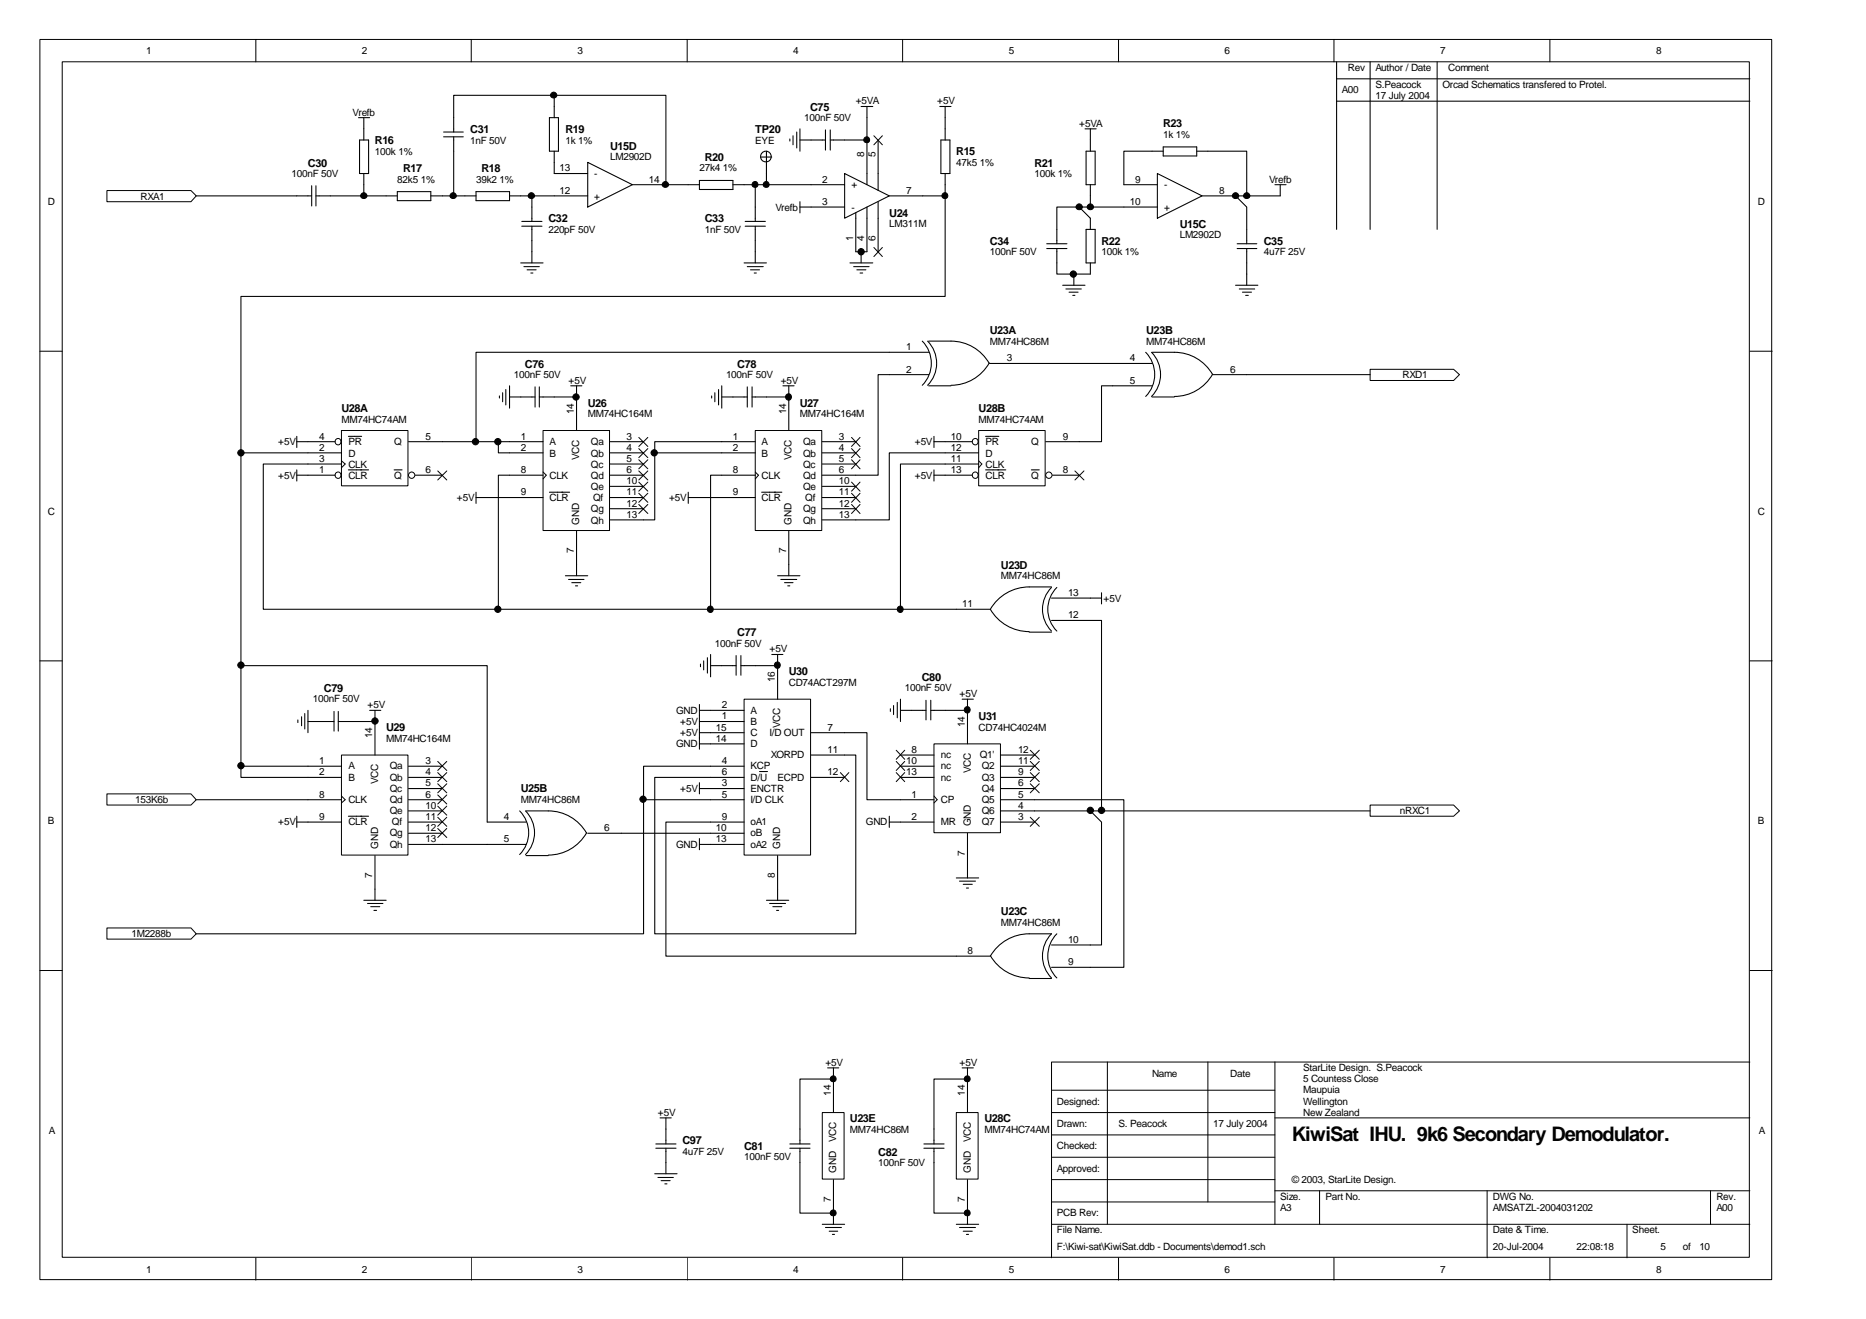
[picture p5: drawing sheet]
<svg xmlns="http://www.w3.org/2000/svg" width="297mm" height="210mm" viewBox="0 0 297 210" stroke-linecap="round" stroke-linejoin="round" font-family="sans-serif">
<g fill="none" stroke="#000" stroke-width=".16">
<path d="M6.3 6.3h275.7v197.3h-275.7zM9.9 9.8h268.6v190.3h-268.6zM40.7 6.3v3.5M75 6.3v3.5M109.4 6.3v3.5M143.7 6.3v3.5M178.1 6.3v3.5M212.3 6.3v3.5M228.8 9.8v26.7M246.7 6.3v3.5M6.3 55.9h3.6M278.6 55.9h3.5"/>
<path d="M6.3 105.2h3.6M278.6 105.2h3.5M6.3 154.4h3.6M278.6 154.4h3.5M167.4 173.5h35.5M167.4 177.1h35.5M176.3 169v25.8M192.3 169v22.3M202.9 177.9h75.7M202.9 169v25.8M278.6 169h-111.2v31.2M167.4 184.2h35.5"/>
<path d="M167.4 180.6h35.5M167.4 187.7h35.5M167.4 191.3h35.5M167.4 194.8h111.2M202.9 189.5h75.7M210.1 189.5v5.3M236.7 189.5v10.7M259 194.8v5.4M272.3 189.5v5.3M40.7 200.2v3.5M75 200.2v3.5M109.4 200.2v3.5"/>
<path d="M143.7 200.2v3.5M178.1 200.2v3.5M212.3 200.2v3.5M246.7 200.2v3.5"/>
</g>
<path d="M212.8 9.8v26.7M212.8 12.5h65.8M218.1 9.8v26.7" fill="none" stroke="#000" stroke-width=".17"/>
<g fill="#fff" stroke="#000" stroke-width=".16">
<path d="M218.1 128.1h13.3l.9 .9-.9 .9h-13.3z" fill-rule="evenodd"/>
<path d="M218.1 58.8h13.3l.9 .8-.9 1h-13.3z" fill-rule="evenodd"/>
<path d="M17 126.3h13.4l.8 1-.8 .8h-13.4z" fill-rule="evenodd"/>
<path d="M17 30.3h13.4l.8 .9-.8 .9h-13.4z" fill-rule="evenodd"/>
<path d="M17 147.7h13.4l.8 .9-.8 .9h-13.4z" fill-rule="evenodd"/>
</g>
<g fill="none" stroke="#000" stroke-width=".17">
<path d="M57.1 18.7h1.7M57.9 18.7v3.6M87.5 18.7h1.4v5.4h-1.4zM88.2 15.2v3.5M137.1 16.9h1.8M138 16.9v5.4h-5.8M149.6 16.9h1.8M150.5 16.9v5.4M31.2 31.2h18.4M49.6 29.6v3.2M50.3 31.2h12.9M50.3 29.6v3.2"/>
<path d="M57.2 22.3h1.5v5.3h-1.5zM57.9 27.6v3.6M63.2 30.5h5.4v1.4h-5.4zM68.6 31.2h7.2M70.6 21h3.1M70.6 21.8h3.1M72.2 21v-5.8h33.8v14.2M72.2 21.8v9.4M75.8 30.5h5.3v1.4h-5.3zM81.1 31.2h12.5M83.1 36h3.2M83.1 35.2h3.2"/>
<path d="M84.7 31.2v4M84.7 36v5.8M88.2 24.1v3.5h5.4M93.6 25.8l7.1 3.6-7.1 3.5zM100.7 29.4h10.6M111.3 28.7h5.4v1.5h-5.4zM116.7 29.4h17.8M118.6 36h3.2M118.6 35.2h3.2M120.2 29.4v5.8M120.2 36v5.8M121.1 25h1.8"/>
<path d="M122 24.1v5.3M125.7 22.1v.4M126.2 21.6v1.4M126.8 21v2.6M127.3 22.3h4.1M127.3 32.9h7.2M127.3 20.5v3.6M127.3 32.1v1.8M131.4 20.7v3.2M132.2 20.7v3.2M134.5 27.6l7.1 3.6-7.1 3.5zM138 22.3v7.1"/>
<path d="M138 32.9v7.2h-1.8v-6.2M139.8 22.3v8M139.8 32.1v8M141.6 31.2h8.9v16h-112.1v76.5h10.6M149.8 22.3h1.4v5.3h-1.4zM150.5 27.6v3.6M166.6 39.6h3.2M166.6 38.8h3.2M168.2 39.6v4h5.4v-1.8M171.8 32.9l1.8 1.8v1.8M172.7 20.5h1.8M172.9 24.1h1.4v5.3h-1.4z"/>
<path d="M172.9 36.5h1.4v5.3h-1.4zM173.6 20.5v3.6M173.6 29.4v3.5M184.2 27.6l7.1 3.6-7.1 3.5zM184.2 32.9h-16v5.9M185.2 24.1h-6.3v5.3h5.3M185.2 23.4h5.3v1.4h-5.3zM190.5 24.1h8v7.1M196.7 31.2l1.8 1.7v5.9M196.9 39.6h3.2M196.9 38.8h3.2M198.5 39.6v5.8"/>
<path d="M202.9 29.4h1.8M203.8 29.4v1.8h-12.5M82.9 41.8h3.5M83.4 42.4h2.5M83.9 42.9h1.4M84.5 43.4h.3M118.4 41.8h3.6M119 42.4h2.5M119.5 42.9h1.4M120.1 43.4h.3M135.3 41.8h3.6M135.9 42.4h2.4"/>
<path d="M136.4 42.9h1.4M136.9 43.4h.4M137.1 40.1v1.7M169.2 45.4h3.5M169.7 46h2.4M170.2 46.5h1.4M170.8 47h.3M170.9 43.6v1.8M196.7 45.4h3.5M197.3 46h2.4M197.8 46.5h1.4M198.3 47h.4"/>
<circle cx="121.9" cy="24.9" r=".85"/>
</g>
<path d="M139.1 21.6l1.4 1.4M139.1 39.4l1.4 1.4M140.5 21.6l-1.4 1.4M140.5 39.4l-1.4 1.4" fill="none" stroke="#000" stroke-width=".16"/>
<path d="M54.4 68.6h10.5v8.7h-10.5z" fill="#fff"/>
<g fill="none" stroke="#000" stroke-width=".16">
<path d="M54.4 68.5h10.5v8.8h-10.5zM54.4 73.3l.5 .5-.5 .6"/>
<circle cx="53.8" cy="70.3" r=".49"/>
<circle cx="53.8" cy="75.6" r=".49"/>
<circle cx="65.5" cy="75.6" r=".5"/>
</g>
<path d="M49 70.3h4.3M49 73.8h5.4M49 72.1h5.4M49 75.6h4.3M55.5 69.4h2.1M55.5 74.8h3.2M62.7 74.8h1.3M65 70.3h5.4M66.1 75.6h4.3" fill="none" stroke="#000" stroke-width=".17"/>
<path d="M155.9 68.6h10.5v8.7h-10.5z" fill="#fff"/>
<g fill="none" stroke="#000" stroke-width=".16">
<path d="M155.8 68.5h10.6v8.8h-10.6zM155.8 73.3l.5 .5-.5 .6"/>
<circle cx="155.2" cy="70.3" r=".49"/>
<circle cx="155.2" cy="75.6" r=".49"/>
<circle cx="167" cy="75.6" r=".5"/>
</g>
<path d="M150.5 70.3h4.3M150.5 73.8h5.3M150.5 72.1h5.3M150.5 75.6h4.3M156.9 69.4h2.1M156.9 74.8h3.2M164.2 74.8h1.2M166.5 70.3h5.3M167.6 75.6h4.2" fill="none" stroke="#000" stroke-width=".17"/>
<path d="M152.3 177.1h3.4v10.5h-3.4z" fill="#fff"/>
<path d="M69.7 74.9l1.4 1.5M71.1 74.9l-1.4 1.5M152.2 177.1h3.5v10.5h-3.5z" fill="none" stroke="#000" stroke-width=".16"/>
<g fill="none" stroke="#000" stroke-width=".17">
<path d="M38.4 72.1h10.6M47.2 69.4v1.8M47.2 74.8v1.8M47.2 70.3h1.8M47.2 75.6h1.8M49 73.8h-7.1v23.2h110.3M153.2 169.9h1.7M154 171.7h-5.3v10.3M154 169.9v7.2M147.1 182.7h3.2M147.1 182h3.2M148.7 182.7v10.4h5.3"/>
<path d="M152.2 194.8h3.6M152.7 195.3h2.6M153.3 195.9h1.5M153.8 196.4h.4M154 187.7v7.1"/>
</g>
<path d="M86.5 68.6h10.5v15.8h-10.5z" fill="#fff"/>
<path d="M86.4 68.5h10.6v15.9h-10.6zM86.4 75.1l.6 .5-.6 .6" fill="none" stroke="#000" stroke-width=".16"/>
<g fill="none" stroke="#000" stroke-width=".17">
<path d="M141.6 56.1h-65.8v14.2M70.4 70.3h16M75.8 79.2h10.6M75.8 78.3v1.8M79.3 70.3v1.8h7.1M79.5 63v.3M80 62.5v1.4M80.5 62v2.4M81.1 63.2h4.1M81.1 61.4v3.6M85.2 61.6v3.2M85.9 63.2h5.9"/>
<path d="M85.9 61.6v3.2M86.4 75.6h-7.1v21.4M87.5 78.3h3.2M90.8 61.4h1.8M91.8 61.4v7.1M97.1 70.3h5.3M97.1 72.1h5.3M97.1 75.6h5.3M97.1 79.2h5.3M97.1 73.8h5.3M97.1 77.4h5.3M90 91.6h3.6"/>
<path d="M90.5 92.2h2.5M91 92.7h1.5M91.6 93.2h.3M91.8 84.5v7.1M97.1 81h5.3M97.1 82.7h5.3"/>
</g>
<path d="M120.3 68.6h10.5v15.8h-10.5z" fill="#fff"/>
<g fill="none" stroke="#000" stroke-width=".16">
<path d="M101.7 78.5l1.4 1.4M101.7 76.7l1.4 1.5M101.7 74.9l1.4 1.5M101.7 73.2l1.4 1.4M101.7 71.4l1.4 1.4M101.7 69.6l1.4 1.4M103.1 78.5l-1.4 1.4M103.1 76.7l-1.4 1.5M103.1 74.9l-1.4 1.5M103.1 73.2l-1.4 1.4M103.1 71.4l-1.4 1.4M103.1 69.6l-1.4 1.4"/>
<path d="M120.2 68.5h10.6v15.9h-10.6zM120.2 75.1l.5 .5-.5 .6M135.6 69.6l1.3 1.4M135.6 71.4l1.3 1.4M135.6 73.2l1.3 1.4M135.6 76.7l1.3 1.5M135.6 78.5l1.3 1.4M136.9 69.6l-1.3 1.4M136.9 71.4l-1.3 1.4M136.9 73.2l-1.3 1.4M136.9 76.7l-1.3 1.5M136.9 78.5l-1.3 1.4"/>
<path d="M171.1 74.9l1.5 1.5M172.6 74.9l-1.5 1.5M101.7 80.3l1.4 1.4M103.1 80.3l-1.4 1.4M135.6 80.3l1.3 1.4M136.9 80.3l-1.3 1.4"/>
</g>
<g fill="none" stroke="#000" stroke-width=".17">
<path d="M141.6 56.1h6.2M146.8 54.3a5 5 0 0 1 0 7M147.7 54.3a5 5 0 0 1 0 7M147.8 54.3a13.4 13.4 0 0 1 6 .4 7.1 7.1 0 0 1 3.7 3.1M147.8 59.6h-8v16h-8.9M157.5 57.8a7 7 0 0 1-6.1 3.5M157.6 57.8h5.3M177.1 57.8h6.3M182.4 56.1a5 5 0 0 1 0 7M183.3 56.1a5 5 0 0 1 0 7M183.4 56.1a13.4 13.4 0 0 1 6 .4 7.1 7.1 0 0 1 3.6 3.1M193 59.5a7 7 0 0 1-6.1 3.6"/>
<path d="M193.1 59.6h5.4M104.2 72.1h16M109.6 79.2h10.6M109.6 78.3v1.8M113.3 63v.3M113.8 62.5v1.4M114.4 62v2.4M114.9 63.2h4.1M114.9 61.4v3.6M119 61.6v3.2M119.7 63.2h5.9M119.7 61.6v3.2"/>
<path d="M120.2 75.6h-7.1v21.4M120.2 70.3h-16v12.4h-1.8M121.2 78.3h3.3M124.6 61.4h1.8M125.6 61.4v7.1M130.9 70.3h5.3M130.9 72.1h5.3M130.9 79.2h5.3M130.9 73.8h5.3M130.9 77.4h5.3M147.8 61.4h3.6M148.7 70.3h1.8"/>
<path d="M148.7 75.6h1.8M148.7 69.4v1.8M148.7 74.8v1.8M150.5 73.8h-7.2v23.2M150.5 72.1h-8.9v10.6h-10.7M177.1 61.4h6.3M183.4 63.2h3.5M123.8 91.6h3.5M124.3 92.2h2.5M124.9 92.7h1.3M125.4 93.2h.3M125.6 84.5v7.1"/>
<path d="M130.9 81h5.3M152.2 97h5.4M167.4 93.5a4.9 4.9 0 0 0 0 6.9M167.4 93.4a13.6 13.6 0 0 0-6 .4 7.1 7.1 0 0 0-3.8 3.2 7.1 7.1 0 0 0 6.2 3.5M167.4 98.7h6.2M167.4 95.2h7.9M168.2 93.5a4.9 4.9 0 0 0 0 6.9M175.3 94.3v1.8M163.8 100.6h3.6"/>
</g>
<path d="M131 177.1h3.4v10.5h-3.4z" fill="#fff"/>
<path d="M130.9 177.1h3.5v10.5h-3.5z" fill="none" stroke="#000" stroke-width=".16"/>
<path d="M131.7 169.9h1.8M132.7 171.7h-5.4v10.3M132.7 169.9v7.2M125.7 182.7h3.2M125.7 182h3.2M127.3 182.7v10.4h5.4M130.9 194.8h3.6M131.4 195.3h2.5M132 195.9h1.3M132.5 196.4h.3M132.7 187.7v7.1" fill="none" stroke="#000" stroke-width=".17"/>
<path d="M54.4 120.2h10.5v15.9h-10.5z" fill="#fff"/>
<g fill="none" stroke="#000" stroke-width=".16">
<path d="M54.4 120.2h10.5v15.9h-10.5zM54.4 126.7l.5 .6-.5 .5M69.7 131.8l1.4 1.5M69.7 130.1l1.4 1.4M69.7 128.3l1.4 1.4M69.7 126.5l1.4 1.4M69.7 124.7l1.4 1.5M69.7 123l1.4 1.4M69.7 121.2l1.4 1.4M71.1 131.8l-1.4 1.5M71.1 130.1l-1.4 1.4M71.1 128.3l-1.4 1.4"/>
<path d="M71.1 126.5l-1.4 1.4M71.1 124.7l-1.4 1.5M71.1 123l-1.4 1.4M71.1 121.2l-1.4 1.4"/>
</g>
<g fill="none" stroke="#000" stroke-width=".17">
<path d="M47.4 114.6v.4M48 114.1v1.4M48.5 113.6v2.4M49 114.8h4.2M49 113v3.6M53.2 113.2v3.1M53.8 114.8h5.9M53.8 113.2v3.1M58.8 113h1.8M59.7 113v7.2M31.2 127.3h23.2M38.4 121.9h16"/>
<path d="M47.2 130.8h7.2M47.2 129.9v1.8M49 123.7h5.4M55.5 129.9h3.2M59.7 136.2v7.1M65 121.9h5.4M65 123.7h5.4M65 127.3h5.4M65 130.8h5.4M65 125.5h5.4M65 129h5.4M65 132.6h5.4"/>
<path d="M65 134.4h5.4M77.6 130.8h6.1M77.6 134.4h6.1M82.7 129a4.9 4.9 0 0 1 0 7M83.7 129a4.9 4.9 0 0 1 0 7M83.7 129a13.4 13.4 0 0 1 6 .5 7.1 7.1 0 0 1 3.7 3.1M83.7 136.2h3.6M93.4 132.5a7 7 0 0 1-6.1 3.6M93.6 132.6h5.3M57.9 143.3h3.6M58.5 143.8h2.5M59 144.3h1.5"/>
<path d="M59.5 144.9h.4"/>
</g>
<path d="M118.5 111.4h10.5v24.7h-10.5z" fill="#fff"/>
<path d="M118.4 111.3h10.6v24.8h-10.6zM133.8 123l1.3 1.4M135.1 123l-1.3 1.4" fill="none" stroke="#000" stroke-width=".16"/>
<g fill="none" stroke="#000" stroke-width=".17">
<path d="M111.3 113h7.1M111.3 114.8h7.1M111.3 116.6h7.1M111.3 118.4h7.1M111.3 112.1v7.1M111.5 105.7v.4M112 105.2v1.4M112.6 104.7v2.4M113.1 105.9h4.1M113.1 104.2v3.5M117.2 104.3v3.2M117.9 105.9h5.9"/>
<path d="M117.9 104.3v3.2M122.9 104.2h1.7M123.8 104.2v7.1M129.1 116.6h5.4M102.4 127.3h16M111.3 125.5h7.1M111.3 134.4h7.1M111.3 124.6v1.7M111.3 133.4v1.8M113.1 132.6h5.3M113.1 130.8h5.3M113.1 121.9h5.3"/>
<path d="M120.9 122.8h1.3M123.8 136.2v7.1M129.1 120.2h7.1v28.4h-32v-24.9h14.2M129.1 123.7h5.4M122 143.3h3.6M122.5 143.8h2.6M123 144.3h1.5M123.6 144.9h.4"/>
</g>
<path d="M148.8 118.5h10.5v14h-10.5z" fill="#fff"/>
<g fill="none" stroke="#000" stroke-width=".16">
<path d="M142.7 119.4l1.3 1.4M144 119.4l-1.3 1.4M148.7 118.4h10.6v14.1h-10.6zM164 119.4l1.4 1.4M165.4 119.4l-1.4 1.4M142.7 123l1.3 1.4M142.7 121.2l1.3 1.4M144 123l-1.3 1.4M144 121.2l-1.3 1.4M148.7 126.7l.5 .6-.5 .5M164 130.1l1.4 1.4M164 124.7l1.4 1.5"/>
<path d="M164 123l1.4 1.4M164 121.2l1.4 1.4M165.4 130.1l-1.4 1.4M165.4 124.7l-1.4 1.5M165.4 123l-1.4 1.4M165.4 121.2l-1.4 1.4"/>
</g>
<g fill="none" stroke="#000" stroke-width=".17">
<path d="M212.8 16.1h65.8M162.9 57.8h14.2M198.5 59.6h19.6M177.1 61.4h-1.8v8.9h-3.5M173.6 98.7h1.7v30.3M38.4 105.9h39.2v24.9M134.5 116.6h3.5v10.7h10.7M141.7 112.8v.4M142.2 112.3v1.4M142.8 111.8v2.4M143.3 113h4.1M143.3 111.3v3.5"/>
<path d="M147.4 111.4v3.2M148.2 113h5.8M148.2 111.4v3.2M153.2 111.3h1.7M154 111.3v7.1M70.4 134.4h7.2M98.9 132.6h14.2M113.1 130.8h-7.1v21.4h51.6M113.1 121.9h-10.7v26.7h-71.2M141.6 130.8h7.1M141.6 129.9v1.8M143.3 120.2h5.4"/>
<path d="M143.3 121.9h5.4M143.3 123.7h5.4M152.2 139.7h3.6M154 132.6v7.1M159.3 127.3h19.6v26.6h-11.5M159.3 120.2h5.4M159.3 121.9h5.4M159.3 123.7h5.4M159.3 130.8h5.4M159.3 125.5h5.4M159.3 129h58.8M173.6 129l1.7 1.8v19.6h-7.9"/>
<path d="M152.7 140.2h2.6M153.3 140.7h1.5M153.8 141.3h.4M157.6 152.2a7.1 7.1 0 0 1 6.2-3.6h3.6a5 5 0 0 0 0 7M157.6 152.1a7.1 7.1 0 0 0 6.2 3.5M163.8 155.7h3.6M168.2 148.6a5 5 0 0 0 0 7M105.1 177.9h1.7M106 177.9v4.1M104.2 186.8h3.6M104.4 182.7h3.2M104.4 182h3.2"/>
<path d="M104.7 187.4h2.5M105.2 187.9h1.5M105.8 188.4h.4M106 182.7v4.1"/>
</g>
<g fill="#000" stroke="#000" stroke-width=".16">
<circle cx="88.2" cy="15.1" r=".48"/>
<circle cx="57.9" cy="31.1" r=".48"/>
<circle cx="72.2" cy="31.1" r=".48"/>
<circle cx="84.6" cy="31.1" r=".48"/>
<circle cx="105.9" cy="29.4" r=".48"/>
<circle cx="120.2" cy="29.4" r=".47"/>
<circle cx="122" cy="29.4" r=".47"/>
<circle cx="138" cy="22.3" r=".47"/>
<circle cx="150.4" cy="31.1" r=".47"/>
<circle cx="171.8" cy="32.9" r=".48"/>
<circle cx="173.6" cy="32.9" r=".48"/>
<circle cx="196.7" cy="31.1" r=".48"/>
<circle cx="198.5" cy="31.1" r=".48"/>
<circle cx="137.1" cy="40.1" r=".5"/>
<circle cx="170.9" cy="43.6" r=".5"/>
<circle cx="38.4" cy="72.1" r=".5"/>
<circle cx="75.7" cy="70.3" r=".5"/>
<circle cx="79.3" cy="70.3" r=".5"/>
<circle cx="91.7" cy="63.2" r=".5"/>
<circle cx="104.1" cy="72.1" r=".5"/>
<circle cx="125.5" cy="63.2" r=".49"/>
<circle cx="79.3" cy="97" r=".5"/>
<circle cx="113.1" cy="97" r=".49"/>
<circle cx="143.3" cy="97" r=".49"/>
<circle cx="38.4" cy="105.8" r=".5"/>
<circle cx="59.7" cy="114.7" r=".5"/>
<circle cx="123.7" cy="105.8" r=".49"/>
<circle cx="153.9" cy="113" r=".49"/>
<circle cx="38.4" cy="121.8" r=".5"/>
<circle cx="102.4" cy="127.2" r=".5"/>
<circle cx="173.6" cy="129" r=".5"/>
<circle cx="175.4" cy="129" r=".5"/>
<circle cx="132.6" cy="171.7" r=".47"/>
<circle cx="154" cy="171.7" r=".47"/>
<circle cx="132.6" cy="193" r=".47"/>
<circle cx="154" cy="193" r=".47"/>
</g>
<text font-size="3.2" x="205.7" y="181.5">KiwiSat IHU. 9k6 Secondary Demodulator.</text>
<g font-size="1.8">
<text x="128.9" y="17.6">C75</text>
<text x="59.7" y="23">R16</text>
<text x="74.8" y="21.2">C31</text>
<text x="90" y="21.2">R19</text>
<text x="97.1" y="23.8">U15D</text>
<text x="120.2" y="21.2">TP20</text>
<text x="185.2" y="20.2">R23</text>
<text x="49" y="26.5">C30</text>
<text x="64.2" y="27.4">R17</text>
<text x="76.6" y="27.4">R18</text>
<text x="112.2" y="25.6">R20</text>
<text x="152.2" y="24.7">R15</text>
<text x="164.7" y="26.5">R21</text>
<text x="87.3" y="35.4">C32</text>
<text x="112.2" y="35.4">C33</text>
<text x="141.6" y="34.5">U24</text>
<text x="157.6" y="39">C34</text>
<text x="175.3" y="39">R22</text>
<text x="187.8" y="36.3">U15C</text>
<text x="201.2" y="39">C35</text>
<text x="157.6" y="53.2">U23A</text>
<text x="182.5" y="53.2">U23B</text>
<text x="83.6" y="58.5">C76</text>
<text x="117.3" y="58.5">C78</text>
<text x="54.4" y="65.6">U28A</text>
<text x="93.6" y="64.7">U26</text>
<text x="127.3" y="64.7">U27</text>
<text x="155.8" y="65.6">U28B</text>
<text x="159.3" y="90.5">U23D</text>
<text x="117.3" y="101.2">C77</text>
<text x="125.6" y="107.5">U30</text>
<text x="51.6" y="110.1">C79</text>
<text x="146.7" y="108.3">C80</text>
<text x="61.5" y="116.3">U29</text>
<text x="155.8" y="114.6">U31</text>
<text x="82.9" y="126.1">U25B</text>
<text x="159.3" y="145.6">U23C</text>
<text x="135.3" y="178.6">U23E</text>
<text x="156.7" y="178.6">U28C</text>
<text x="108.6" y="182.1">C97</text>
<text x="118.4" y="183">C81</text>
<text x="139.8" y="183.9">C82</text>
</g>
<g font-size="1.6">
<text x="23.3" y="8.7">1</text>
<text x="57.6" y="8.7">2</text>
<text x="91.9" y="8.7">3</text>
<text x="126.2" y="8.7">4</text>
<text x="160.6" y="8.7">5</text>
<text x="194.9" y="8.7">6</text>
<text x="214.5" y="11.3">Rev</text>
<text x="218.9" y="11.3">Author / Date</text>
<text x="229.3" y="8.7">7</text>
<text x="230.5" y="11.3">Comment</text>
<text x="263.7" y="8.7">8</text>
<text x="136.2" y="16.6">+5VA</text>
<text x="149.2" y="16.6">+5V</text>
<text x="213.6" y="14.8">A00</text>
<text x="218.9" y="14">S.Peacock</text>
<text x="218.9" y="15.8">17 July 2004</text>
<text x="229.6" y="14">Orcad Schematics transfered to Protel.</text>
<text x="56.1" y="18.4">Vrefb</text>
<text x="74.8" y="22.9">1nF 50V</text>
<text x="90" y="22.9">1k 1%</text>
<text x="120.2" y="22.9">EYE</text>
<text x="128" y="19.3">100nF 50V</text>
<text x="171.8" y="20.2">+5VA</text>
<text x="185.2" y="21.9">1k 1%</text>
<text x="46.4" y="28.2">100nF 50V</text>
<text x="59.7" y="24.7">100k 1%</text>
<text x="63.2" y="29.1">82k5 1%</text>
<text x="75.8" y="29.1">39k2 1%</text>
<text x="89.1" y="27.3">13</text>
<text x="94.6" y="28.2">-</text>
<text x="97.1" y="25.5">LM2902D</text>
<text x="103.3" y="29.1">14</text>
<text x="111.3" y="27.3">27k4 1%</text>
<text x="130.9" y="29.1">2</text>
<text x="135.6" y="30">+</text>
<text x="137.6" y="25" transform="rotate(-90 137.6 25)">8</text>
<text x="139.4" y="25" transform="rotate(-90 139.4 25)">5</text>
<text x="152.2" y="26.4">47k5 1%</text>
<text x="164.7" y="28.2">100k 1%</text>
<text x="180.7" y="29.1">9</text>
<text x="185.3" y="30">-</text>
<text x="202" y="29.1">Vrefb</text>
<text x="7.6" y="32.6">D</text>
<text x="22.4" y="31.8">RXA1</text>
<text x="89.1" y="30.8">12</text>
<text x="94.6" y="31.8">+</text>
<text x="123.4" y="33.5">Vrefb</text>
<text x="130.9" y="32.6">3</text>
<text x="135.6" y="33.5">-</text>
<text x="144.3" y="30.8">7</text>
<text x="179.8" y="32.6">10</text>
<text x="185.3" y="33.5">+</text>
<text x="194.1" y="30.8">8</text>
<text x="279.8" y="32.6">D</text>
<text x="87.3" y="37.1">220pF 50V</text>
<text x="112.2" y="37.1">1nF 50V</text>
<text x="135.8" y="38.3" transform="rotate(-90 135.8 38.3)">1</text>
<text x="137.6" y="38.3" transform="rotate(-90 137.6 38.3)">4</text>
<text x="139.4" y="38.3" transform="rotate(-90 139.4 38.3)">6</text>
<text x="141.6" y="36.2">LM311M</text>
<text x="157.6" y="40.7">100nF 50V</text>
<text x="175.3" y="40.7">100k 1%</text>
<text x="187.8" y="37.9">LM2902D</text>
<text x="201.2" y="40.7">4u7F 25V</text>
<text x="144.3" y="55.7">1</text>
<text x="144.3" y="59.3">2</text>
<text x="157.6" y="54.9">MM74HC86M</text>
<text x="160.3" y="57.5">3</text>
<text x="179.8" y="57.5">4</text>
<text x="182.5" y="54.9">MM74HC86M</text>
<text x="195.8" y="59.3">6</text>
<text x="81.8" y="60.2">100nF 50V</text>
<text x="90.5" y="61.1">+5V</text>
<text x="91.4" y="65.9" transform="rotate(-90 91.4 65.9)">14</text>
<text x="115.6" y="60.2">100nF 50V</text>
<text x="124.3" y="61.1">+5V</text>
<text x="125.1" y="65.9" transform="rotate(-90 125.1 65.9)">14</text>
<text x="179.8" y="61.1">5</text>
<text x="223.3" y="60.2">RXD1</text>
<text x="44.3" y="70.9">+5V</text>
<text x="50.8" y="69.9">4</text>
<text x="50.8" y="71.7">2</text>
<text x="54.4" y="67.3">MM74HC74AM</text>
<text x="55.5" y="70.9">PR</text>
<text x="62.7" y="70.9">Q</text>
<text x="67.7" y="69.9">5</text>
<text x="82.9" y="69.9">1</text>
<text x="82.9" y="71.7">2</text>
<text x="87.5" y="70.9">A</text>
<text x="93.6" y="66.4">MM74HC164M</text>
<text x="94.1" y="70.9">Qa</text>
<text x="99.7" y="69.9">3</text>
<text x="99.7" y="71.7">4</text>
<text x="116.7" y="69.9">1</text>
<text x="116.7" y="71.7">2</text>
<text x="121.2" y="70.9">A</text>
<text x="127.3" y="66.4">MM74HC164M</text>
<text x="127.8" y="70.9">Qa</text>
<text x="133.5" y="69.9">3</text>
<text x="133.5" y="71.7">4</text>
<text x="145.6" y="70.9">+5V</text>
<text x="151.4" y="69.9">10</text>
<text x="151.4" y="71.7">12</text>
<text x="155.8" y="67.3">MM74HC74AM</text>
<text x="156.9" y="70.9">PR</text>
<text x="164.2" y="70.9">Q</text>
<text x="169.2" y="69.9">9</text>
<text x="44.3" y="76.2">+5V</text>
<text x="50.8" y="73.5">3</text>
<text x="50.8" y="75.3">1</text>
<text x="55.5" y="74.4">CLK</text>
<text x="55.5" y="72.7">D</text>
<text x="55.5" y="76.2">CLR</text>
<text x="62.7" y="76.2">Q</text>
<text x="67.7" y="75.3">6</text>
<text x="82.9" y="75.3">8</text>
<text x="87.5" y="72.7">B</text>
<text x="87.5" y="76.2">CLK</text>
<text x="92.2" y="73.2" transform="rotate(-90 92.2 73.2)">VCC</text>
<text x="94.1" y="72.7">Qb</text>
<text x="94.1" y="74.4">Qc</text>
<text x="94.1" y="76.2">Qd</text>
<text x="94.1" y="78">Qe</text>
<text x="99.7" y="73.5">5</text>
<text x="99.7" y="75.3">6</text>
<text x="99.7" y="77.1">10</text>
<text x="116.7" y="75.3">8</text>
<text x="121.2" y="72.7">B</text>
<text x="121.2" y="76.2">CLK</text>
<text x="126" y="73.2" transform="rotate(-90 126 73.2)">VCC</text>
<text x="127.8" y="72.7">Qb</text>
<text x="127.8" y="74.4">Qc</text>
<text x="127.8" y="76.2">Qd</text>
<text x="127.8" y="78">Qe</text>
<text x="133.5" y="73.5">5</text>
<text x="133.5" y="75.3">6</text>
<text x="133.5" y="77.1">10</text>
<text x="145.6" y="76.2">+5V</text>
<text x="151.4" y="73.5">11</text>
<text x="151.4" y="75.3">13</text>
<text x="156.9" y="74.4">CLK</text>
<text x="156.9" y="72.7">D</text>
<text x="156.9" y="76.2">CLR</text>
<text x="164.2" y="76.2">Q</text>
<text x="169.2" y="75.3">8</text>
<text x="7.6" y="81.9">C</text>
<text x="72.7" y="79.8">+5V</text>
<text x="82.9" y="78.8">9</text>
<text x="87.5" y="79.8">CLR</text>
<text x="92.2" y="83.5" transform="rotate(-90 92.2 83.5)">GND</text>
<text x="94.1" y="81.5">Qg</text>
<text x="94.1" y="83.3">Qh</text>
<text x="94.4" y="79.8">Qf</text>
<text x="99.7" y="78.8">11</text>
<text x="99.7" y="80.6">12</text>
<text x="99.7" y="82.4">13</text>
<text x="106.5" y="79.8">+5V</text>
<text x="116.7" y="78.8">9</text>
<text x="121.2" y="79.8">CLR</text>
<text x="126" y="83.5" transform="rotate(-90 126 83.5)">GND</text>
<text x="127.8" y="81.5">Qg</text>
<text x="127.8" y="83.3">Qh</text>
<text x="128.2" y="79.8">Qf</text>
<text x="133.5" y="78.8">11</text>
<text x="133.5" y="80.6">12</text>
<text x="133.5" y="82.4">13</text>
<text x="279.8" y="81.9">C</text>
<text x="91.4" y="88.1" transform="rotate(-90 91.4 88.1)">7</text>
<text x="125.1" y="88.1" transform="rotate(-90 125.1 88.1)">7</text>
<text x="159.3" y="92.2">MM74HC86M</text>
<text x="170" y="94.8">13</text>
<text x="175.7" y="95.8">+5V</text>
<text x="153.2" y="96.6">11</text>
<text x="170" y="98.4">12</text>
<text x="113.8" y="102.9">100nF 50V</text>
<text x="122.5" y="103.8">+5V</text>
<text x="49.8" y="111.8">100nF 50V</text>
<text x="58.5" y="112.7">+5V</text>
<text x="107.6" y="113.6">GND</text>
<text x="114.9" y="112.7">2</text>
<text x="119.5" y="113.6">A</text>
<text x="123.4" y="108.6" transform="rotate(-90 123.4 108.6)">16</text>
<text x="125.6" y="109.1">CD74ACT297M</text>
<text x="144" y="110">100nF 50V</text>
<text x="152.7" y="110.9">+5V</text>
<text x="59.3" y="117.4" transform="rotate(-90 59.3 117.4)">14</text>
<text x="61.5" y="118">MM74HC164M</text>
<text x="107.6" y="118.9">GND</text>
<text x="108.3" y="115.3">+5V</text>
<text x="108.3" y="117.1">+5V</text>
<text x="114" y="116.3">15</text>
<text x="114" y="118">14</text>
<text x="114.9" y="114.5">1</text>
<text x="119.5" y="115.3">B</text>
<text x="119.5" y="117.1">C</text>
<text x="119.5" y="118.9">D</text>
<text x="122.5" y="117.1">I/D OUT</text>
<text x="124.2" y="115.8" transform="rotate(-90 124.2 115.8)">VCC</text>
<text x="131.7" y="116.3">7</text>
<text x="131.7" y="119.8">11</text>
<text x="145.1" y="119.8">8</text>
<text x="153.6" y="115.7" transform="rotate(-90 153.6 115.7)">14</text>
<text x="155.8" y="116.3">CD74HC4024M</text>
<text x="162.1" y="119.8">12</text>
<text x="50.8" y="121.6">1</text>
<text x="50.8" y="123.4">2</text>
<text x="55.5" y="122.4">A</text>
<text x="55.5" y="124.2">B</text>
<text x="60.2" y="124.7" transform="rotate(-90 60.2 124.7)">VCC</text>
<text x="62.1" y="122.4">Qa</text>
<text x="62.1" y="124.2">Qb</text>
<text x="62.1" y="126">Qc</text>
<text x="67.7" y="121.6">3</text>
<text x="67.7" y="123.4">4</text>
<text x="67.7" y="125.2">5</text>
<text x="108.3" y="126">+5V</text>
<text x="114.9" y="125.2">3</text>
<text x="114.9" y="121.6">4</text>
<text x="114.9" y="123.4">6</text>
<text x="119.5" y="126">ENCTR</text>
<text x="119.5" y="122.4">KCP</text>
<text x="119.5" y="124.2">D/U</text>
<text x="122.7" y="120.7">XORPD</text>
<text x="123.8" y="124.2">ECPD</text>
<text x="131.7" y="123.4">12</text>
<text x="144.3" y="121.6">10</text>
<text x="144.3" y="123.4">13</text>
<text x="149.8" y="120.7">nc</text>
<text x="149.8" y="122.4">nc</text>
<text x="149.8" y="124.2">nc</text>
<text x="154.5" y="123" transform="rotate(-90 154.5 123)">VCC</text>
<text x="156" y="120.7">Q1'</text>
<text x="156.3" y="122.4">Q2</text>
<text x="156.3" y="124.2">Q3</text>
<text x="156.3" y="126">Q4</text>
<text x="162.1" y="121.6">11</text>
<text x="162.1" y="123.4">9</text>
<text x="162.1" y="125.2">6</text>
<text x="7.6" y="131.2">B</text>
<text x="21.5" y="127.8">153K6b</text>
<text x="44.3" y="131.3">+5V</text>
<text x="50.8" y="126.9">8</text>
<text x="50.8" y="130.5">9</text>
<text x="55.5" y="127.8">CLK</text>
<text x="55.5" y="131.3">CLR</text>
<text x="62.1" y="127.8">Qd</text>
<text x="62.1" y="129.6">Qe</text>
<text x="62.4" y="131.3">Qf</text>
<text x="67.7" y="126.9">6</text>
<text x="67.7" y="128.7">10</text>
<text x="67.7" y="130.5">11</text>
<text x="80.2" y="130.5">4</text>
<text x="82.9" y="127.8">MM74HC86M</text>
<text x="114.9" y="130.5">9</text>
<text x="114.9" y="126.9">5</text>
<text x="119.5" y="131.3">oA1</text>
<text x="119.5" y="127.8">I/D CLK</text>
<text x="137.8" y="131.3">GND</text>
<text x="145.1" y="130.5">2</text>
<text x="145.1" y="126.9">1</text>
<text x="149.8" y="131.3">MR</text>
<text x="149.8" y="127.8">CP</text>
<text x="154.5" y="131.5" transform="rotate(-90 154.5 131.5)">GND</text>
<text x="156.3" y="127.8">Q5</text>
<text x="156.3" y="129.6">Q6</text>
<text x="156.3" y="131.3">Q7</text>
<text x="162.1" y="126.9">5</text>
<text x="162.1" y="128.7">4</text>
<text x="162.1" y="130.5">3</text>
<text x="222.8" y="129.6">nRXC1</text>
<text x="279.8" y="131.2">B</text>
<text x="60.2" y="135.1" transform="rotate(-90 60.2 135.1)">GND</text>
<text x="62.1" y="133.1">Qg</text>
<text x="62.1" y="134.9">Qh</text>
<text x="67.7" y="132.3">12</text>
<text x="67.7" y="134">13</text>
<text x="80.2" y="134">5</text>
<text x="96.2" y="132.3">6</text>
<text x="107.6" y="134.9">GND</text>
<text x="114" y="134">13</text>
<text x="114" y="132.3">10</text>
<text x="119.5" y="134.9">oA2</text>
<text x="119.5" y="133.1">oB</text>
<text x="124.2" y="135.1" transform="rotate(-90 124.2 135.1)">GND</text>
<text x="153.6" y="136.2" transform="rotate(-90 153.6 136.2)">7</text>
<text x="59.3" y="139.7" transform="rotate(-90 59.3 139.7)">7</text>
<text x="123.4" y="139.7" transform="rotate(-90 123.4 139.7)">8</text>
<text x="20.9" y="149.1">1M2288b</text>
<text x="159.3" y="147.3">MM74HC86M</text>
<text x="154" y="151.8">8</text>
<text x="170" y="153.6">9</text>
<text x="170" y="150">10</text>
<text x="131.4" y="169.6">+5V</text>
<text x="152.7" y="169.6">+5V</text>
<text x="183.4" y="171.4">Name</text>
<text x="195.8" y="171.4">Date</text>
<text x="207.4" y="170.4">StarLite Design. S.Peacock</text>
<text x="207.4" y="172.2">5 Countess Close</text>
<text x="104.7" y="177.6">+5V</text>
<text x="132.2" y="174.3" transform="rotate(-90 132.2 174.3)">14</text>
<text x="153.6" y="174.3" transform="rotate(-90 153.6 174.3)">14</text>
<text x="168.2" y="175.8">Designed:</text>
<text x="168.2" y="179.3">Drawn:</text>
<text x="178.1" y="179.3">S. Peacock</text>
<text x="193.1" y="179.3">17 July 2004</text>
<text x="207.4" y="174">Maupuia</text>
<text x="207.4" y="175.8">Wellington</text>
<text x="207.4" y="177.6">New Zealand</text>
<text x="7.8" y="180.4">A</text>
<text x="108.6" y="183.8">4u7F 25V</text>
<text x="118.4" y="184.7">100nF 50V</text>
<text x="133.1" y="181.7" transform="rotate(-90 133.1 181.7)">VCC</text>
<text x="135.3" y="180.3">MM74HC86M</text>
<text x="139.8" y="185.6">100nF 50V</text>
<text x="154.5" y="181.7" transform="rotate(-90 154.5 181.7)">VCC</text>
<text x="156.7" y="180.3">MM74HC74AM</text>
<text x="168.2" y="182.9">Checked:</text>
<text x="280" y="180.4">A</text>
<text x="132.2" y="191.3" transform="rotate(-90 132.2 191.3)">7</text>
<text x="133.1" y="186.6" transform="rotate(-90 133.1 186.6)">GND</text>
<text x="153.6" y="191.3" transform="rotate(-90 153.6 191.3)">7</text>
<text x="154.5" y="186.6" transform="rotate(-90 154.5 186.6)">GND</text>
<text x="168.2" y="186.5">Approved:</text>
<text x="203.8" y="190.9">Size.</text>
<text x="205.7" y="188.2">© 2003, StarLite Design.</text>
<text x="211" y="190.9">Part No.</text>
<text x="237.7" y="190.9">DWG No.</text>
<text x="273.2" y="190.9">Rev.</text>
<text x="168.2" y="193.6">PCB Rev:</text>
<text x="168.2" y="196.3">File Name.</text>
<text x="203.8" y="192.7">A3</text>
<text x="237.7" y="192.7">AMSATZL-2004031202</text>
<text x="237.7" y="196.3">Date &amp; Time.</text>
<text x="259.8" y="196.3">Sheet.</text>
<text x="273.2" y="192.7">A00</text>
<text x="23.3" y="202.5">1</text>
<text x="57.6" y="202.5">2</text>
<text x="91.9" y="202.5">3</text>
<text x="126.2" y="202.5">4</text>
<text x="160.6" y="202.5">5</text>
<text x="168.2" y="198.9">F:\Kiwi-sat\KiwiSat.ddb - Documents\demod1.sch</text>
<text x="194.9" y="202.5">6</text>
<text x="229.3" y="202.5">7</text>
<text x="237.7" y="198.9">20-Jul-2004</text>
<text x="251" y="198.9">22:08:18</text>
<text x="263.7" y="202.5">8</text>
<text x="264.3" y="198.9">5</text>
<text x="267.9" y="198.9">of</text>
<text x="270.5" y="198.9">10</text>
</g>
</svg>
